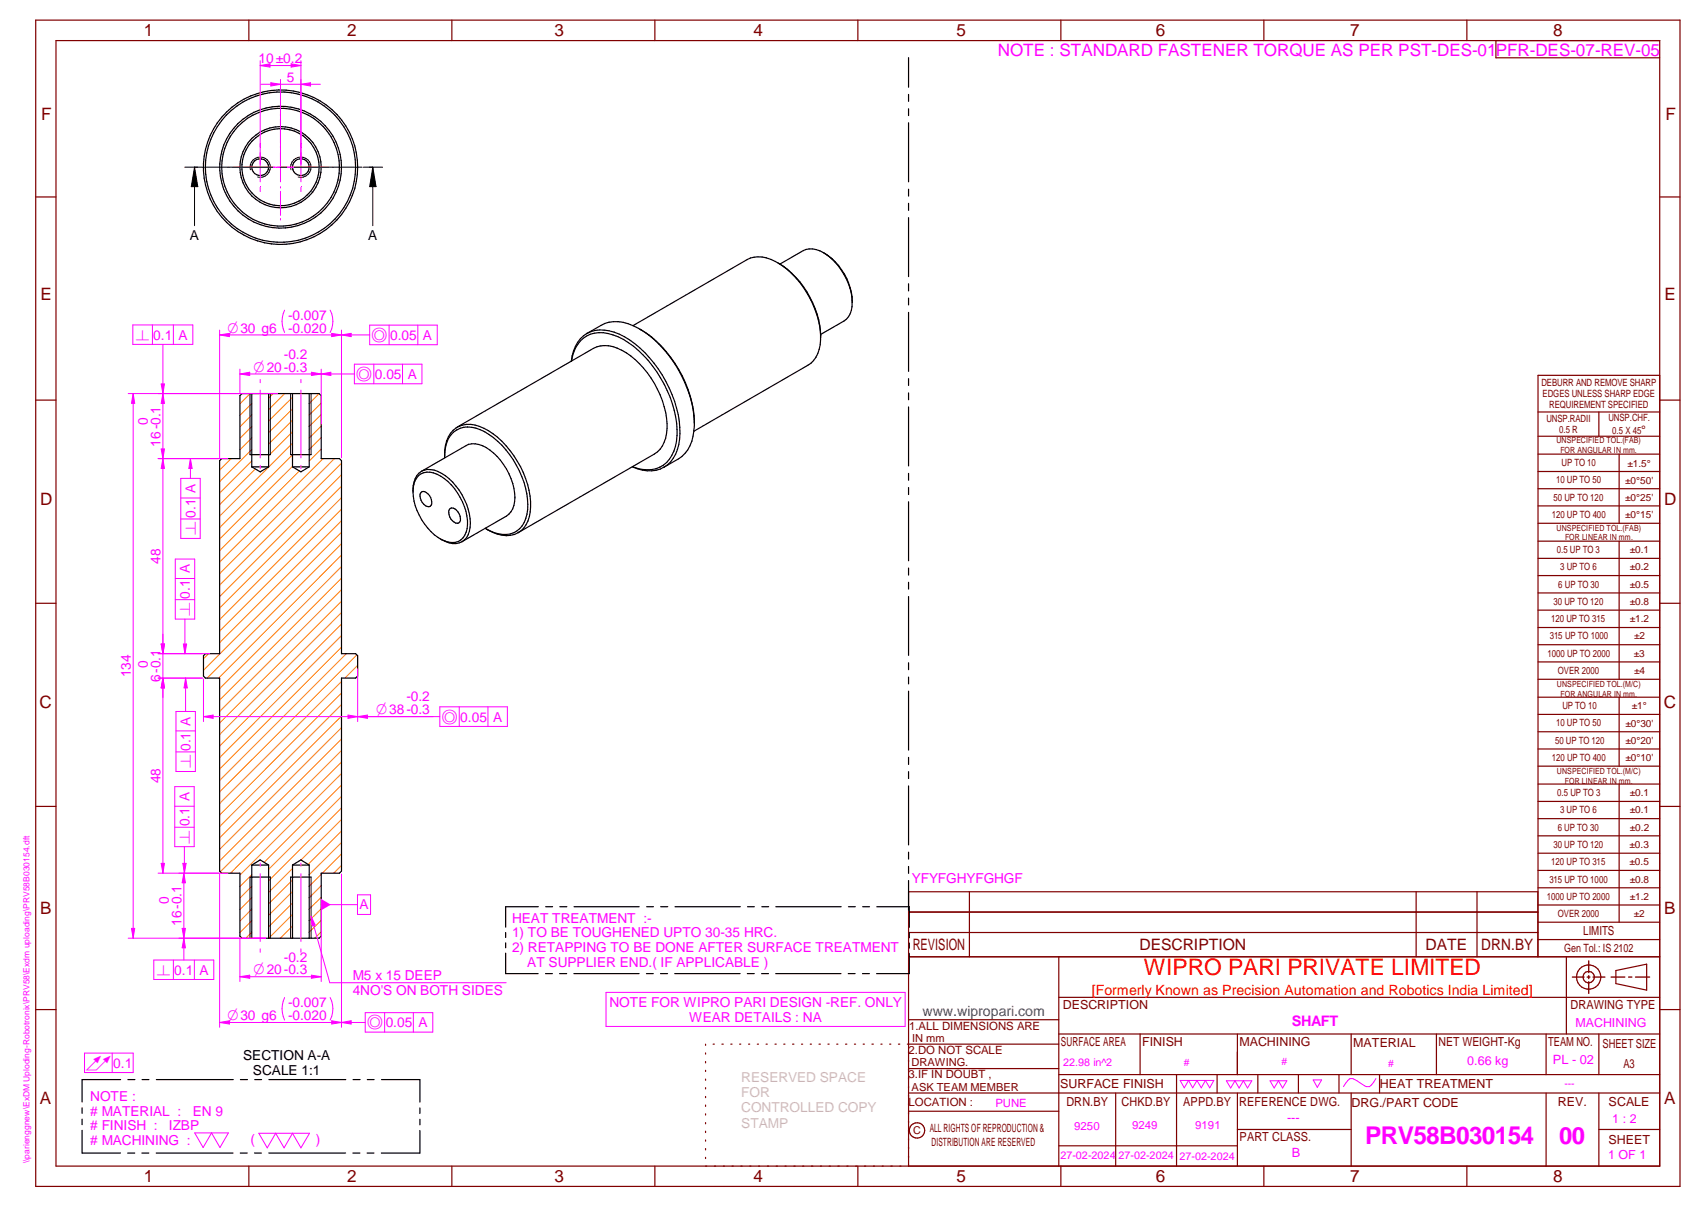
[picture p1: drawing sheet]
<svg xmlns="http://www.w3.org/2000/svg" width="420mm" height="297mm" viewBox="0 0 420 297" stroke-linecap="round" stroke-linejoin="round" font-family="sans-serif">
<g fill="none" stroke="#800000" stroke-width=".3">
<path d="M8.8 5h405v287h-405zM13.8 10h395v277h-395zM61.3 5v5M111.3 5v5M161.3 5v5M211.3 5v5M261.3 5v5M311.3 5v5M361.3 5v5M368.4 10v4.2h40.4M8.8 48.5h5M408.8 48.5h5"/>
<path d="M8.8 98.5h5M408.8 92.4h-30v143.1M408.8 98.5h5M378.8 101.4h30M378.8 107.4h30M378.8 111.8h30M378.8 116h30M393.8 101.4v6M398.8 111.8v17M378.8 120.3h30M378.8 124.5h30M378.8 128.8h30"/>
<path d="M378.8 133.2h30M378.8 137.4h30M398.8 133.2v34M8.8 148.5h5M378.8 141.6h30M378.8 145.9h30M378.8 150.2h30M378.8 154.4h30M378.8 158.7h30M408.8 148.5h5M378.8 162.9h30M378.8 167.2h30"/>
<path d="M378.8 171.6h30M378.8 175.8h30M398.8 171.6v17M8.8 198.5h5M378.8 180.1h30M378.8 184.3h30M378.8 188.6h30M378.8 193h30M378.8 197.2h30M398.8 193v33.9M408.8 198.5h5M238.7 219.5v16"/>
<path d="M348.8 219.5v16M363.8 219.5v16M378.8 201.5h30M378.8 205.7h30M378.8 210h30M378.8 214.2h30M378.8 218.5h30M223.8 235.5h185M223.8 229.5h154.9M223.8 224.5h154.9M260.8 235.5v51.5M378.7 235.5v-16h-154.9v67.5"/>
<path d="M378.8 222.7h30M378.8 226.9h30M378.8 231.2h30M385.8 235.5v19M398 238.8l7.5-1.5v6.4l-7.5-1.6zM8.8 248.5h5M173.8 257v.3M173.8 259.1v.3M175.6 257h.3M177.8 257h.3M180 257h.3M182.1 257h.3"/>
<path d="M184.4 257h.2M186.5 257h.3M188.7 257h.3M190.9 257h.3M193 257h.3M195.2 257h.3M197.4 257h.3M199.5 257h.3M201.7 257h.3M203.9 257h.3M206.1 257h.3M208.2 257h.4"/>
<path d="M210.4 257h.3M212.6 257h.3M214.7 257h.4M216.9 257h.3M219.1 257h.3M221.3 257h.3M223.8 251h37M260.8 257h-37.3M260.8 245.4h148M260.8 254.5h148M280.8 254.5v10M304.7 254.5v10"/>
<path d="M332.8 254.5v10M353.8 254.5v10M380.8 254.5v10M393.8 254.5v10M408.8 248.5h5M173.8 261.2v.4M173.8 263.4v.3M173.8 265.6v.3M173.8 267.7v.3M173.8 269.8v.3M173.8 271.9v.4M173.8 274.1v.3"/>
<path d="M173.8 276.3v.3M173.8 278.4v.3M223.8 263h37M223.8 273.5h37M260.8 264.5h148M274.8 269v18M289.8 264.5v22.5M299.8 264.5v4.5M304.7 269v18M304.7 278h28.1M309.8 264.5v4.5M319.8 264.5v4.5"/>
<path d="M329.8 264.5v4.5M332.8 269v18M339.8 264.5v4.5M380.8 269v18M393.8 269v18M393.8 278h15M408.8 269h-185M61.3 287v5M111.3 287v5M161.3 287v5M173.8 280.5v.3M173.8 282.7v.3"/>
<path d="M173.8 284.8v.3M211.3 287v5M260.8 282h43.9M261.3 287v5M311.3 287v5M361.3 287v5"/>
<circle cx="391.3" cy="240.5" r="2.99"/>
<circle cx="391.3" cy="240.5" r="1.4"/>
<circle cx="225.9" cy="278.2" r="1.89"/>
</g>
<path d="M391.3 236.5v2.9M387.3 240.5h2.8M390.9 240.5h.7M391.3 240.1v.7M391.3 241.6v2.9M392.3 240.5h3M396.8 240.5h3.4M401.1 240.5h.8M402.8 240.5h3.5" fill="none" stroke="#800000" stroke-width=".34"/>
<path d="M64.1 37.5v7.2M60.5 41.1h7.2M149.3 244.2h73.6v8.4h-73.6zM290.6 265.9h8.3l-1 1.8-1-1.8-1 1.8-1.1-1.8-1.1 1.8-1-1.8-1 1.8zM302 266h6.3l-1.1 1.8-1-1.8-1 1.8-1-1.8-1.1 1.8zM312.8 266h4.1l-1 1.8-1-1.8-1.1 1.8zM323.4 265.8h2.1l-1.1 1.8zM338.9 265.4l-1.1 1.6a1.22 1.22 0 0 1-1.7 .2l-1.9-1.2a1.6 1.6 0 0 0-2.8 .6l-.5 .8" fill="none" stroke="#f0f" stroke-width=".25"/>
<g fill="none" stroke="#000" stroke-width=".3">
<path d="M223.8 14.2v7.3M223.8 23.2v1.7M223.8 26.8v1.6M223.8 30.2v14.5M223.8 46.6v1.7M223.8 50v1.8M223.8 53.6v14.5M223.8 69.8v1.8M223.8 73.4v1.7M223.8 76.9v14.5M223.8 93.2v1.7M223.8 96.7v1.7"/>
<path d="M223.8 100.2v14.5M223.8 116.5v1.7M223.8 120v1.7M223.8 123.5v14.5M223.8 139.8v1.7M223.8 143.3v1.7M223.8 146.8v14.5M223.8 163.1v1.7M223.8 166.6v1.7M223.8 170.1v14.5M223.8 186.4v1.7M223.8 189.9v1.7"/>
<path d="M223.8 193.4v14.5M223.8 209.7v1.7M223.8 213.2v1.7M223.8 216.7v7.2"/>
<circle cx="64.1" cy="41.1" r="2.07"/>
<circle cx="69.1" cy="41.1" r="18.5"/>
<circle cx="69.1" cy="41.1" r="14.5"/>
<circle cx="69.1" cy="41.1" r="19"/>
<circle cx="69.1" cy="41.2" r="15"/>
<circle cx="69.1" cy="41.1" r="10"/>
<circle cx="69.1" cy="41.1" r="9.5"/>
<circle cx="74.1" cy="41.1" r="2.06"/>
</g>
<path d="M61.7 41.8a2.5 2.5 0 0 1 2.2-3.2 2.5 2.5 0 0 1 2.7 2.8 2.5 2.5 0 0 1-3.2 2.2M71.7 41.8a2.5 2.5 0 0 1 2.2-3.2 2.5 2.5 0 0 1 2.7 2.8 2.5 2.5 0 0 1-3.2 2.2" fill="none" stroke="#000" stroke-width=".25"/>
<path d="M69.1 41.1h.8" fill="none" stroke="#f0f" stroke-width=".25"/>
<path d="M64.1 35.3v.9" fill="none" stroke="#f0f" stroke-width=".25"/>
<path d="M58.3 41.1h.8" fill="none" stroke="#f0f" stroke-width=".25"/>
<path d="M74.1 37.5v7.2M64.1 46.1v.8M64.1 47.1v.1M70.5 41.1h7.2" fill="none" stroke="#f0f" stroke-width=".25"/>
<path d="M79.1 41.1h.8" fill="none" stroke="#f0f" stroke-width=".25"/>
<path d="M74.1 35.3v.9" fill="none" stroke="#f0f" stroke-width=".25"/>
<path d="M68.3 41.1h.8" fill="none" stroke="#f0f" stroke-width=".25"/>
<g fill="none" stroke="#f0f" stroke-width=".25">
<path d="M69.1 28.2v.3M69.1 29.3v5.9M69.1 36v.4M69.1 37.5v7.2M56.1 41.1h.4M57.3 41.1h5.9M64 41.1h.3M65.5 41.1h7.2M69.1 45.9v.4M69.1 47.1v5.9M69.1 53.8v.3M73.9 41.1h.3"/>
<path d="M74.1 46.1v.8M74.1 47.1v.1M75 41.1h5.9M81.7 41.1h.4M31.6 96.9h36.8M64.1 93.4v.8M64.1 96v16.7M74.1 93.4v.8M74.1 96v16.7M64.1 114.5v.9M74.1 114.5v.9M64.1 212.4v.8"/>
<path d="M64.1 215v16.7M74.1 212.4v.8M74.1 215v16.7M31.6 230.9h33.8M32.4 228.5h.8l-.4 2.4zM64.1 233.5v.9M74.1 233.5v.9M48 278.8h8.2l-2 3.6-2.1-3.6-2.1 3.6zM63.7 278.9h12.5l-2.1 3.6-2.1-3.6-2 3.6-2.1-3.6-2.1 3.6z"/>
</g>
<g fill="none" stroke="#000" stroke-width=".25">
<path d="M45.5 41.1h4.8M47.9 41.1v14.4M47.9 41.1l.8 4.8h-1.6zM50.5 41.1h16.7M69 41.1h1.7M72.5 41.1h16.6M89.4 41.1h4.8M91.8 41.1v14.4M91.8 41.1l.8 4.8h-1.6zM61.6 96.9v15M66.6 96.9v15M71.6 96.9v15"/>
<path d="M76.6 96.9v15M61.6 215.9v15M66.6 215.9v15M71.6 215.9v15M76.6 215.9v15"/>
</g>
<path d="M47.9 41.1l.8 4.8h-1.6zM91.8 41.1l.8 4.8h-1.6z" fill="#000"/>
<g fill="none" stroke="#ff8000" stroke-width=".25">
<path d="M61.6 96.9l-2.5 2.5M62 99.3l-2.9 2.9M67.3 96.9l-1.1 1.1M70.1 96.9l-3.9 3.9M72 97.8l-5.8 5.8M78.6 96.9l-2.5 2.4M79.1 99.2l-3 3M56.9 112.9l-2.8 2.8M62 102.1l-2.9 3M62 104.9l-2.9 3M62 107.8l-2.9 2.9M62 110.6l-7.9 7.9"/>
<path d="M62 113.5l-7.9 7.9M62.9 115.4l-8.8 8.8M72 114.8l-17.9 17.9M72 100.6l-5.8 5.9M72 103.4l-5.8 5.9M72 106.3l-5.8 5.8M72 109.1l-17.9 17.9M72 111.9l-17.9 17.9M73.7 115.9l-19.6 19.6M79.1 107.7l-3 2.9M79.1 110.5l-3 3M79.1 102l-3 2.9"/>
<path d="M79.1 104.9l-3 2.9M79.6 112.9l-25.5 25.4M82.4 112.9l-28.3 28.3M84.1 114l-30 30M84.1 116.8l-30 30M84.1 119.7l-30 29.9M84.1 133.8l-33.1 33.1M84.1 122.5l-30 30M84.1 125.3l-30 30M84.1 128.1l-30 30.1M84.1 131l-34 34M84.1 136.6l-30.3 30.3"/>
<path d="M84.1 139.4l-30 30.1M84.1 142.3l-30 30M84.1 145.1l-30 30M84.1 148l-30 29.9M84.1 150.7l-30 30.1M84.1 153.6l-30 30M84.1 156.4l-30 30M84.1 159.3l-30 30M51.3 160.9l-1.2 1.2M84.1 167.7l-30 30M84.1 170.6l-30 30M84.1 173.4l-30 30"/>
<path d="M84.1 176.2l-30 30M84.1 179.1l-30 29.9M85.3 160.9l-31.2 31.2M87.9 161.2l-33.8 33.7M88.1 163.7l-3.1 3.2M84.1 184.7l-29.8 29.8M84.1 187.5l-27.3 27.4M84.1 181.9l-30 30M84.1 190.4l-25 24.9M84.1 193.2l-19 19M84.1 196l-17.9 18M84.1 198.8l-17.9 18"/>
<path d="M62 215.3l-2.9 2.9M62 218.1l-2.9 2.9M72 213.7l-5.8 5.9M72 216.6l-5.8 5.8M72 219.4l-5.8 5.9M79.1 218l-3 2.9M79.1 215.2l-3 2.9M84.1 213l-1.9 1.9M84.1 201.7l-10 10M84.1 210.1l-4.7 4.8M84.1 204.5l-8.2 8.2M84.1 207.3l-8 8"/>
<path d="M62 220.9l-2.9 3M62 223.7l-2.9 3M62 226.6l-2.9 2.9M62 229.4l-1.4 1.5M72 225l-5.8 5.9M72 222.2l-5.8 5.9M72 227.9l-3 3M72 230.7l-.1 .2M79.1 220.8l-3 2.9M79.1 223.6l-3 3M79.1 226.5l-3 2.9M79.1 229.3l-1.6 1.6"/>
</g>
<g fill="none" stroke="#000" stroke-width=".3">
<path d="M59.1 97.4l.5-.5h19l.5 .5v15.5h4.5l.5 .5v47.5h3.5l.5 .5v5l-.5 .5h-3.5v47.5l-.5 .5h-4.5v15.5l-.5 .5h-19l-.5-.5v-15.5h-4.5l-.5-.5v-47.5h-3.5l-.5-.5v-5l.5-.5h3.5v-47.5l.5-.5h4.5zM62 96.9v18M66.2 96.9v18M72 96.9v18M76.1 96.9v18M61.6 111.9h5M62 114.9h4.2M66.2 114.9l-2.1 1.2-2.1-1.2M71.6 111.9h5M72 114.9h4.1M72 114.9l2.1 1.2 2-1.2M61.6 215.9h5"/>
<path d="M62 212.9v18M62 212.9h4.2M62 212.9l2.1-1.3 2.1 1.3M66.2 212.9v18M71.6 215.9h5M72 212.9h4.1M72 212.9v18M72 212.9l2.1-1.3 2 1.3M76.1 212.9v18M124.5 229.5v1.2M124.5 232v1.3M124.5 234.6v5h8"/>
<path d="M132.6 223.1h-8.1v5.1M134.4 239.6h1.6M134.4 223.1h1.7M137.8 239.6h1.8M137.9 223.1h1.7M141.3 239.6h16.1M141.4 223.1h16M159.2 239.6h1.7M159.2 223.1h1.7M162.7 239.6h1.7M162.7 223.1h1.8M166.2 239.6h16.1"/>
<path d="M166.2 223.1h16.1M184.1 239.6h1.6M184.1 223.1h1.7M187.6 239.6h1.7M187.6 223.1h1.7M191 239.6h16.1M191.1 223.1h16.1M208.9 239.6h1.7M208.9 223.1h1.7M212.4 239.6h1.7M212.5 223.1h1.7M215.9 223.1h8v5.1"/>
<path d="M223.9 234.6v5h-8M223.9 229.5v1.3M223.9 232.1v1.2M20.2 278.2v5.6h9.5M20.2 272.6v1.4M20.2 275.4v1.4M29.7 265.7h-9.5v5.5M31.5 265.7h1.7M35 265.7h1.7M38.5 265.7h18.9M59.2 265.7h1.7M62.7 265.7h1.7"/>
<path d="M66.2 265.7h19M86.9 265.7h1.8M90.5 265.7h1.6M94 265.7h9.4v5.5M103.4 278.2v5.6h-9.5M103.4 272.7v1.3M103.4 275.5v1.3M31.4 283.8h1.8M35 283.8h1.6M38.5 283.8h18.9M59.2 283.8h1.7M62.7 283.8h1.7"/>
<path d="M66.2 283.8h18.9M86.9 283.8h1.7M90.4 283.8h1.7"/>
</g>
<path d="M32.4 228.5h.8l-.4 2.4z" fill="#f0f"/>
<path d="M32.8 96.9l.4 2.4h-.8z" fill="none" stroke="#f0f" stroke-width=".25"/>
<path d="M32.8 96.9l.4 2.4h-.8z" fill="#f0f"/>
<path d="M32.8 96.9v134M44.1 214.9h12M44.1 230.9h21.3M44.9 228.5h.8l-.4 2.4z" fill="none" stroke="#f0f" stroke-width=".25"/>
<path d="M44.9 228.5h.8l-.4 2.4z" fill="#f0f"/>
<path d="M45.3 214.9l.4 2.4h-.8z" fill="none" stroke="#f0f" stroke-width=".25"/>
<path d="M45.3 214.9l.4 2.4h-.8z" fill="#f0f"/>
<path d="M38.9 166.9h11M38.9 214.9h15M39.7 212.5h.8l-.4 2.4zM45.3 214.9v16" fill="none" stroke="#f0f" stroke-width=".25"/>
<path d="M39.7 212.5h.8l-.4 2.4z" fill="#f0f"/>
<path d="M40.1 166.9l.4 2.4h-.8z" fill="none" stroke="#f0f" stroke-width=".25"/>
<path d="M40.1 166.9l.4 2.4h-.8z" fill="#f0f"/>
<path d="M38.9 160.9h12.7M38.9 166.9h11M40.1 166.9v48M40.1 166.9l.4 2.4h-.8z" fill="none" stroke="#f0f" stroke-width=".25"/>
<path d="M40.1 166.9l.4 2.4h-.8z" fill="#f0f"/>
<path d="M39.7 158.5h.8l-.4 2.4z" fill="none" stroke="#f0f" stroke-width=".25"/>
<path d="M39.7 158.5h.8l-.4 2.4z" fill="#f0f"/>
<path d="M38.9 112.9h17.2M39.7 158.5h.8l-.4 2.4zM40.1 156.1v15.6M38.9 160.9h11" fill="none" stroke="#f0f" stroke-width=".25"/>
<path d="M39.7 158.5h.8l-.4 2.4z" fill="#f0f"/>
<path d="M40.1 112.9l.4 2.4h-.8z" fill="none" stroke="#f0f" stroke-width=".25"/>
<path d="M40.1 112.9l.4 2.4h-.8z" fill="#f0f"/>
<path d="M38.9 96.9h26.5M38.9 112.9h15M39.7 110.5h.8l-.4 2.4zM40.1 112.9v48" fill="none" stroke="#f0f" stroke-width=".25"/>
<path d="M39.7 110.5h.8l-.4 2.4z" fill="#f0f"/>
<path d="M40.1 96.9l.4 2.4h-.8z" fill="none" stroke="#f0f" stroke-width=".25"/>
<path d="M40.1 96.9l.4 2.4h-.8z" fill="#f0f"/>
<path d="M40.1 96.9v16M50.1 167.1v10.5M50.1 176.4l2.4-.4v.8zM88.1 164.6v13" fill="none" stroke="#f0f" stroke-width=".25"/>
<path d="M50.1 176.4l2.4-.4v.8z" fill="#f0f"/>
<path d="M85.7 176l2.4 .4-2.4 .4z" fill="none" stroke="#f0f" stroke-width=".25"/>
<path d="M85.7 176l2.4 .4-2.4 .4z" fill="#f0f"/>
<path d="M50.1 176.4h56.6M59.1 231.1v10.5M79.1 223.4v18.2M59.1 240.4l2.4-.4v.7z" fill="none" stroke="#f0f" stroke-width=".25"/>
<path d="M59.1 240.4l2.4-.4v.7z" fill="#f0f"/>
<path d="M76.7 240l2.4 .4-2.4 .3z" fill="none" stroke="#f0f" stroke-width=".25"/>
<path d="M76.7 240l2.4 .4-2.4 .3z" fill="#f0f"/>
<path d="M54.1 215.1v37.7M84.1 215.1v37.7M54.1 251.6l2.4-.4v.8zM59.1 240.4h20M70.1 245.5a6.4 6.4 0 0 0 0 5.5M81.3 245.5a6 6 0 0 1 0 5.5" fill="none" stroke="#f0f" stroke-width=".25"/>
<path d="M54.1 251.6l2.4-.4v.8z" fill="#f0f"/>
<path d="M81.7 251.2l2.4 .4-2.4 .4z" fill="none" stroke="#f0f" stroke-width=".25"/>
<path d="M81.7 251.2l2.4 .4-2.4 .4z" fill="#f0f"/>
<path d="M79.1 222.6h8.9M54.1 251.6h30" fill="none" stroke="#f0f" stroke-width=".25"/>
<path d="M79.1 221.2l2.4 1.4-2.4 1.4z" fill="#f0f"/>
<path d="M59.1 92l2.4-.4v.8zM59.1 90.8v5.8M79.1 90.8v13.6M88 220.2h3.3v4.8h-3.3z" fill="none" stroke="#f0f" stroke-width=".25"/>
<path d="M59.1 92l2.4-.4v.8z" fill="#f0f"/>
<path d="M76.7 91.6l2.4 .4-2.4 .4z" fill="none" stroke="#f0f" stroke-width=".25"/>
<path d="M76.7 91.6l2.4 .4-2.4 .4z" fill="#f0f"/>
<path d="M70.1 76.3a6.3 6.3 0 0 0 0 5.5M81.3 76.3a5.9 5.9 0 0 1 0 5.5M54.1 82.4l2.4-.4v.8zM54.1 81.2v31.4M59.1 92h20M84.1 81.2v31.4" fill="none" stroke="#f0f" stroke-width=".25"/>
<path d="M54.1 82.4l2.4-.4v.8z" fill="#f0f"/>
<path d="M81.7 82l2.4 .4-2.4 .4z" fill="none" stroke="#f0f" stroke-width=".25"/>
<path d="M81.7 82l2.4 .4-2.4 .4z" fill="#f0f"/>
<path d="M54.1 82.4h30M84.1 251.6h5.8" fill="none" stroke="#f0f" stroke-width=".25"/>
<path d="M84.1 251.6l2.4-.4v.8z" fill="#f0f"/>
<path d="M88.1 176.4h20.2M84.1 251.6l2.4-.4v.8zM89.9 249.2h16.7v4.8h-16.7zM94.7 249.2v4.8M101.8 249.2v4.8" fill="none" stroke="#f0f" stroke-width=".25"/>
<path d="M88.1 176.4l2.4-.4v.8z" fill="#f0f"/>
<path d="M79.1 92h8.2M88.1 176.4l2.4-.4v.8zM108.3 173.9h16.7v4.9h-16.7zM113.1 173.9v4.9M120.2 173.9v4.9" fill="none" stroke="#f0f" stroke-width=".25"/>
<path d="M79.1 92l2.4-.4v.8z" fill="#f0f"/>
<path d="M79.1 92l2.4-.4v.8zM84.1 82.4h6.9M87.3 89.6h16.6v4.8h-16.6zM92.1 89.6v4.8M99.1 89.6v4.8" fill="none" stroke="#f0f" stroke-width=".25"/>
<path d="M84.1 82.4l2.4-.4v.8z" fill="#f0f"/>
<path d="M84.1 82.4l2.4-.4v.8zM91 80h16.7v4.8h-16.7zM95.8 80v4.8M102.9 80v4.8M45.3 230.9v5.4M20.8 259.2h12v4.7h-12zM27.6 259.2v4.7" fill="none" stroke="#f0f" stroke-width=".25"/>
<g fill="none" stroke="#000" stroke-width=".3">
<path d="M191.5 64.6a22.4 22.4 0 0 1 10.6 18.4M202.8 62.2a14.6 14.6 0 0 1 7.1 12.2M202.8 62.2a5.1 5.1 0 0 0-5-.5l-5.7 3.3M202.8 62.2a15.7 15.7 0 0 1 7.1 12.2M209.9 74.4a4.9 4.9 0 0 1-2.1 4.6l-5.7 3.3M140.7 88.9a7.9 7.9 0 0 1 5.8-7.6 12.7 12.7 0 0 1 9.8 3.2 30.3 30.3 0 0 1 11.1 20.7 10.7 10.7 0 0 1-3 9.2l-.9 .6M140.7 88.9a7.6 7.6 0 0 1 5.7-6.9 12.6 12.6 0 0 1 9.6 3.2 29.4 29.4 0 0 1 10.7 20.5 9.8 9.8 0 0 1-3.3 8.8 7.8 7.8 0 0 1-7.6 .4M144.5 82.1l3.6-2a9.1 9.1 0 0 1 9.2 .7 29.4 29.4 0 0 1 13.7 23.8 9.4 9.4 0 0 1-3.9 8.3l-3.6 2.1M155.9 80.1l28.1-16.2a7.8 7.8 0 0 1 8.1 1.1 23.7 23.7 0 0 1 10 17.4 7.7 7.7 0 0 1-3.1 7.5l-28.1 16.2M157.6 81a28.8 28.8 0 0 1 13.4 23.2M103.1 117.1a4.4 4.4 0 0 1 5.4 .1 14.5 14.5 0 0 1 6.6 12.9 3.7 3.7 0 0 1-5.4 3.1 14.1 14.1 0 0 1-7.9-13.1 4.8 4.8 0 0 1 1.3-3zM103.8 116a5.5 5.5 0 0 1 5.9 1.1 15.5 15.5 0 0 1 6.1 12.7 4.5 4.5 0 0 1-2 3.5"/>
<path d="M103.8 116a5.3 5.3 0 0 0-2.1 5M103.8 116l11-6.3a5.3 5.3 0 0 1 5.9 1.1 15.3 15.3 0 0 1 6 12.6 4.7 4.7 0 0 1-2 3.6l-10.9 6.3M109.5 112.7a8.1 8.1 0 0 1 2.8-7.4 6.6 6.6 0 0 1 6.9 .1 23.2 23.2 0 0 1 11.5 18 8.7 8.7 0 0 1-2.4 7.2l-.7 .5M109.5 112v.4M109.5 111.3a5.9 5.9 0 0 1 5.6-6.2 12.7 12.7 0 0 1 8.5 4.5 22.5 22.5 0 0 1 6.4 15.8 6.1 6.1 0 0 1-4.3 6 8.5 8.5 0 0 1-6.2-1.4M112.6 105.1l33.6-19.4a7.1 7.1 0 0 1 6.9 .5 23 23 0 0 1 11.2 19.3 7.6 7.6 0 0 1-3.1 6.2l-33.6 19.4M155.7 114.9a8.7 8.7 0 0 0 7.8 .1M103.6 121.3a1.07 1.07 0 0 1 1.8 .2 2.67 2.67 0 0 1 .8 2.9 1.41 1.41 0 0 1-2.2-.7l-.3-.6a2.17 2.17 0 0 1-.1-1.8zM108.4 132.6a5.1 5.1 0 0 0 5.4 .7M110.7 125.3a1.07 1.07 0 0 1 1.8 .3 2.67 2.67 0 0 1 .7 2.8 1.07 1.07 0 0 1-1.7-.2 2.67 2.67 0 0 1-.8-2.9zM119.7 130.2a7.9 7.9 0 0 0 7.9 .9"/>
</g>
<path d="M45.3 230.9l.4 2.4h-.8z" fill="#f0f"/>
<path d="M45.5 152.4v8.5M37.9 236.3h14.8v4.7h-14.8zM42.7 236.3v4.7M45.3 230.9l.4 2.4h-.8zM47.9 236.3v4.7" fill="none" stroke="#f0f" stroke-width=".25"/>
<path d="M45.2 158.5h.8l-.5 2.4z" fill="#f0f"/>
<path d="M43.2 137.6h4.8v14.8h-4.8zM43.2 147.6h4.8M43.2 142.4h4.8M45.2 158.5h.8l-.5 2.4zM45.7 166.9v8.2" fill="none" stroke="#f0f" stroke-width=".25"/>
<path d="M45.7 166.9l.4 2.4h-.8z" fill="#f0f"/>
<path d="M43.3 179.9h4.8M43.3 175.1h4.8v14.8h-4.8zM45.7 166.9l.4 2.4h-.8zM43.3 185h4.8M45.4 208.4v6.5" fill="none" stroke="#f0f" stroke-width=".25"/>
<path d="M45 212.5h.8l-.4 2.4z" fill="#f0f"/>
<path d="M40.1 84.8v12.1M43 198.4h4.8M43 193.6h4.8v14.8h-4.8zM43 203.6h4.8M45 212.5h.8l-.4 2.4z" fill="none" stroke="#f0f" stroke-width=".25"/>
<path d="M39.7 94.5h.8l-.4 2.4z" fill="#f0f"/>
<path d="M32.7 80h14.8v4.8h-14.8zM37.5 80v4.8M42.7 80v4.8M39.7 94.5h.8l-.4 2.4zM46.9 112.9v4.8" fill="none" stroke="#f0f" stroke-width=".25"/>
<path d="M46.9 112.9l.4 2.4h-.8z" fill="#f0f"/>
<path d="M44.5 117.7h4.8v14.8h-4.8zM46.9 112.9l.4 2.4h-.8zM44.5 127.7h4.8M44.5 122.6h4.8M76.6 225.5l4.6 16.4" fill="none" stroke="#f0f" stroke-width=".25"/>
<path d="M76.6 225.5l1 2.2-.7 .2z" fill="#f0f"/>
<path d="M64.1 14.9v25.5M64.1 16.1l2.4-.4v.8zM74.1 14.9v25.5M76.6 225.5l1 2.2-.7 .2zM81.2 241.9h43.5" fill="none" stroke="#f0f" stroke-width=".25"/>
<path d="M64.1 16.1l2.4-.4v.8z" fill="#f0f"/>
<path d="M71.7 15.7l2.4 .4-2.4 .4z" fill="none" stroke="#f0f" stroke-width=".25"/>
<path d="M71.7 15.7l2.4 .4-2.4 .4z" fill="#f0f"/>
<path d="M64.1 16.1h10M69.1 19.6v20.8M74.1 19.6v20.8M66.7 20.4l2.4 .3-2.4 .5z" fill="none" stroke="#f0f" stroke-width=".25"/>
<path d="M66.7 20.4l2.4 .3-2.4 .5z" fill="#f0f"/>
<path d="M74.1 20.7l2.4-.3v.8z" fill="none" stroke="#f0f" stroke-width=".25"/>
<path d="M74.1 20.7l2.4-.3v.8z" fill="#f0f"/>
<path d="M64.3 20.7h14.6" fill="none" stroke="#f0f" stroke-width=".25"/>
<text font-size="6" fill="#f0f" x="336.2" y="281.6">PRV58B030154</text>
<text font-size="5.9" fill="#f0f" x="384" y="281.6">00</text>
<text font-size="5.6" fill="#f00" x="281.7" y="239.9">WIPRO PARI PRIVATE LIMITED</text>
<g font-size="4.2" fill="#800000">
<text x="35.4" y="9">1</text>
<text x="85.5" y="8.9">2</text>
<text x="136.6" y="9">3</text>
<text x="185.6" y="9">4</text>
<text x="235.6" y="9">5</text>
<text x="284.6" y="8.8">6</text>
<text x="332.6" y="9">7</text>
<text x="382.6" y="9">8</text>
<text x="10.1" y="29.6">F</text>
<text x="410.2" y="29.6">F</text>
<text x="9.9" y="73.9">E</text>
<text x="409.9" y="73.9">E</text>
<text x="9.9" y="124.2">D</text>
<text x="409.9" y="124.2">D</text>
<text x="9.7" y="174.3">C</text>
<text x="409.7" y="174.3">C</text>
<text x="9.9" y="225">B</text>
<text x="409.8" y="225">B</text>
<text x="9.8" y="271.7">A</text>
<text x="409.8" y="271.7">A</text>
<text x="35.4" y="291">1</text>
<text x="85.5" y="290.9">2</text>
<text x="136.6" y="291">3</text>
<text x="185.6" y="291">4</text>
<text x="235.6" y="291">5</text>
<text x="284.6" y="290.8">6</text>
<text x="332.6" y="291">7</text>
<text x="382.6" y="291">8</text>
</g>
<text font-size="4.2" fill="#f0f" x="245.7" y="13.8">NOTE : STANDARD FASTENER TORQUE AS PER PST-DES-01PFR-DES-07-REV-05</text>
<g font-size="3.9" fill="#800000">
<text x="224.8" y="233.8">REVISION</text>
<text x="280.7" y="233.8">DESCRIPTION</text>
<text x="351.1" y="233.8">DATE</text>
<text x="364.8" y="233.8">DRN.BY</text>
</g>
<g font-size="3.7" fill="#f0f">
<text x="33.5" y="83.6">n</text>
<text x="56" y="81.8">O30 g6</text>
<text x="91.5" y="83.6">a</text>
<text x="62.5" y="91.4">O20-0.3</text>
<text x="87.7" y="93.2">a</text>
<text x="48.1" y="131.8" transform="rotate(-90 48.1 131.8)">n</text>
<text x="46.8" y="151.6" transform="rotate(-90 46.8 151.6)">n</text>
<text x="92.7" y="175.8">O38-0.3</text>
<text x="108.8" y="177.6">a</text>
<text x="46.9" y="189.1" transform="rotate(-90 46.9 189.1)">n</text>
<text x="46.6" y="207.6" transform="rotate(-90 46.6 207.6)">n</text>
<text x="38.6" y="239.9">n</text>
<text x="62.5" y="239.8">O20-0.3</text>
<text x="56" y="251">O30 g6</text>
<text x="90.4" y="252.8">a</text>
<text x="21.1" y="262.8">_</text>
</g>
<text font-size="3.6" fill="#f0f" x="318.2" y="252.6">SHAFT</text>
<text font-size="3.5" fill="#f00" x="268.9" y="244.9">[Formerly Known as Precision Automation and Robotics India Limited]</text>
<text font-size="3.5" fill="#00f" x="227.2" y="250">www.wipropari.com</text>
<g font-size="3.4" fill="#f0f">
<text x="63.7" y="15.5">10±0.2</text>
<text x="70.6" y="20.2">5</text>
<text x="37.8" y="83.6">0.1 A</text>
<text x="70.9" y="78.7">-0.007</text>
<text x="70.9" y="81.8">-0.020</text>
<text x="96.1" y="83.6">0.05 A</text>
<text x="69.9" y="88.3">-0.2</text>
<text x="92.3" y="93.2">0.05 A</text>
<text x="36.4" y="104.6" transform="rotate(-90 36.4 104.6)">0</text>
<text x="39.5" y="109.9" transform="rotate(-90 39.5 109.9)">16-0.1</text>
<text x="48.1" y="127.5" transform="rotate(-90 48.1 127.5)">0.1 A</text>
<text x="39.5" y="138.8" transform="rotate(-90 39.5 138.8)">48</text>
<text x="46.8" y="147.3" transform="rotate(-90 46.8 147.3)">0.1 A</text>
<text x="32.2" y="166.7" transform="rotate(-90 32.2 166.7)">134</text>
<text x="36.4" y="164.5" transform="rotate(-90 36.4 164.5)">0</text>
<text x="39.5" y="167.9" transform="rotate(-90 39.5 167.9)">6</text>
<text x="39.5" y="165.6" transform="rotate(-90 39.5 165.6)">-0.1</text>
<text x="100.1" y="172.6">-0.2</text>
<text x="113.4" y="177.6">0.05 A</text>
<text x="46.9" y="184.8" transform="rotate(-90 46.9 184.8)">0.1 A</text>
<text x="39.5" y="192.7" transform="rotate(-90 39.5 192.7)">48</text>
<text x="46.6" y="203.3" transform="rotate(-90 46.6 203.3)">0.1 A</text>
<text x="224.6" y="217.4">YFYFGHYFGHGF</text>
<text x="41.6" y="222.5" transform="rotate(-90 41.6 222.5)">0</text>
<text x="44.7" y="227.9" transform="rotate(-90 44.7 227.9)">16-0.1</text>
<text x="88.5" y="223.8">A</text>
<text x="126.1" y="227.1">HEAT TREATMENT :-</text>
<text x="126.1" y="230.7">1) TO BE TOUGHENED UPTO 30-35 HRC.</text>
<text x="42.9" y="239.9">0.1 A</text>
<text x="69.9" y="236.6">-0.2</text>
<text x="126.1" y="234.3">2) RETAPPING TO BE DONE AFTER SURFACE TREATMENT</text>
<text x="129.9" y="237.9">AT SUPPLIER END.( IF APPLICABLE )</text>
<text x="86.9" y="241.3">M5 x 15 DEEP</text>
<text x="86.9" y="244.9">4NO'S ON BOTH SIDES</text>
<text x="70.9" y="247.9">-0.007</text>
<text x="70.9" y="251">-0.020</text>
<text x="150.1" y="247.8">NOTE FOR WIPRO PARI DESIGN -REF. ONLY</text>
<text x="169.7" y="251.4">WEAR DETAILS : NA</text>
<text x="95" y="252.8">0.05 A</text>
<text x="27.9" y="262.8">0.1</text>
<text x="22.2" y="270.9">NOTE :</text>
<text x="22.2" y="274.5"># MATERIAL :</text>
<text x="47.5" y="274.5">EN 9</text>
<text x="22.2" y="278.1"># FINISH :</text>
<text x="22.2" y="281.7"># MACHINING :</text>
<text x="41.6" y="278.1">IZBP</text>
<text x="61.7" y="281.6">(</text>
<text x="77.8" y="281.6">)</text>
</g>
<g font-size="3.4">
<text x="46.8" y="59.1">A</text>
<text x="90.7" y="59.1">A</text>
<text x="59.9" y="260.9">SECTION A-A</text>
<text x="62.3" y="264.5">SCALE 1:1</text>
</g>
<g font-size="3.4" fill="#c0c0c0">
<text x="182.6" y="266.2">RESERVED SPACE</text>
<text x="182.6" y="270">FOR</text>
<text x="182.6" y="273.7">CONTROLLED COPY</text>
<text x="182.6" y="277.5">STAMP</text>
</g>
<g font-size="3.1" fill="#800000">
<text x="389.9" y="230.2">LIMITS</text>
<text x="261.7" y="248.3">DESCRIPTION</text>
<text x="386.8" y="248.4">DRAWING TYPE</text>
<text x="261.3" y="257.5">SURFACE AREA</text>
<text x="281.3" y="257.5">FINISH</text>
<text x="305.3" y="257.5">MACHINING</text>
<text x="333.3" y="257.6">MATERIAL</text>
<text x="354.3" y="257.4">NET WEIGHT-Kg</text>
<text x="381.3" y="257.4">TEAM NO.</text>
<text x="394.7" y="257.9">SHEET SIZE</text>
<text x="399.8" y="262.8">A3</text>
<text x="261.1" y="267.7">SURFACE FINISH</text>
<text x="339.8" y="267.8">HEAT TREATMENT</text>
<text x="262.6" y="272.2">DRN.BY</text>
<text x="276.2" y="272.1">CHKD.BY</text>
<text x="291.4" y="272.2">APPD.BY</text>
<text x="305.2" y="272.1">REFERENCE DWG.</text>
<text x="332.9" y="272.4">DRG./PART CODE</text>
<text x="383.7" y="272.2">REV.</text>
<text x="396.2" y="272.3">SCALE</text>
<text x="305.3" y="280.8">PART CLASS.</text>
<text x="396.1" y="281.4">SHEET</text>
</g>
<g font-size="3.1" fill="#f0f">
<text x="388" y="252.8">MACHINING</text>
<text x="361.3" y="262.1">0.66 kg</text>
<text x="382.4" y="262">PL - 02</text>
<text x="317" y="276.2">---</text>
<text x="397.1" y="276.4">1 : 2</text>
<text x="318.1" y="284.7">B</text>
<text x="396.1" y="285.3">1 OF 1</text>
</g>
<text font-size="3" fill="#800000" x="404.2" y="106.8">°</text>
<g font-size="2.8" fill="#800000">
<text x="385.2" y="234.4">Gen Tol.: IS 2102</text>
<text x="223.9" y="253.4">1.ALL DIMENSIONS ARE</text>
<text x="223.8" y="259.3">2.DO NOT SCALE</text>
<text x="223.8" y="265.4">3.IF IN DOUBT ,</text>
<text x="223.8" y="272.2">LOCATION :</text>
<text x="229" y="278.7">ALL RIGHTS OF REPRODUCTION &amp;</text>
<text x="229.4" y="282.1">DISTRIBUTION ARE RESERVED</text>
</g>
<g font-size="2.8" fill="#f0f">
<text x="245.1" y="272.4">PUNE</text>
<text x="264.6" y="278">9250</text>
<text x="278.8" y="277.7">9249</text>
<text x="294.4" y="277.9">9191</text>
</g>
<g font-size="2.7" fill="#800000">
<text x="224.7" y="256.4">IN mm</text>
<text x="224.5" y="262.4">DRAWING.</text>
<text x="224.5" y="268.4">ASK TEAM MEMBER</text>
<text x="224.9" y="279.2">C</text>
</g>
<g font-size="2.7" fill="#f0f">
<text x="261.8" y="262.3">22.98 in^2</text>
<text x="261.1" y="285.2">27-02-2024</text>
<text x="275.5" y="285.2">27-02-2024</text>
<text x="290.5" y="285.4">27-02-2024</text>
</g>
<g font-size="2.5" fill="#800000">
<text x="379.6" y="95">DEBURR AND REMOVE SHARP</text>
<text x="379.9" y="97.7">EDGES UNLESS SHARP EDGE</text>
<text x="381.5" y="100.5">REQUIREMENT SPECIFIED</text>
<text x="380.9" y="103.8">UNSP.RADII</text>
<text x="384" y="106.6">0.5 R</text>
<text x="396.1" y="103.6">UNSP.CHF.</text>
<text x="397.1" y="106.8">0.5 X 45</text>
<text x="383.2" y="119">10 UP TO 50</text>
<text x="384.6" y="114.7">UP TO 10</text>
<text x="400.3" y="119">±0°50'</text>
<text x="400.8" y="114.8">±1.5°</text>
<text x="382.6" y="123.2">50 UP TO 120</text>
<text x="400.3" y="123.2">±0°25'</text>
<text x="382.2" y="127.4">120 UP TO 400</text>
<text x="400.3" y="127.4">±0°15'</text>
<text x="383.4" y="136.1">0.5 UP TO 3</text>
<text x="401.4" y="136.1">±0.1</text>
<text x="384.2" y="140.4">3 UP TO 6</text>
<text x="401.4" y="140.3">±0.2</text>
<text x="382.6" y="148.8">30 UP TO 120</text>
<text x="383.8" y="144.6">6 UP TO 30</text>
<text x="401.4" y="148.9">±0.8</text>
<text x="401.4" y="144.7">±0.5</text>
<text x="382" y="153.1">120 UP TO 315</text>
<text x="401.4" y="153.1">±1.2</text>
<text x="381.2" y="161.6">1000 UP TO 2000</text>
<text x="381.7" y="157.4">315 UP TO 1000</text>
<text x="402.4" y="161.6">±3</text>
<text x="402.5" y="157.4">±2</text>
<text x="383.7" y="165.9">OVER 2000</text>
<text x="402.5" y="165.9">±4</text>
<text x="383.2" y="178.8">10 UP TO 50</text>
<text x="384.8" y="174.5">UP TO 10</text>
<text x="400.3" y="178.8">±0°30'</text>
<text x="401.9" y="174.6">±1°</text>
<text x="383" y="183">50 UP TO 120</text>
<text x="400.3" y="183.1">±0°20'</text>
<text x="382.2" y="187.3">120 UP TO 400</text>
<text x="400.3" y="187.3">±0°10'</text>
<text x="383.5" y="195.9">0.5 UP TO 3</text>
<text x="401.4" y="196">±0.1</text>
<text x="384.2" y="200.1">3 UP TO 6</text>
<text x="401.4" y="200.2">±0.1</text>
<text x="382.6" y="208.7">30 UP TO 120</text>
<text x="383.7" y="204.4">6 UP TO 30</text>
<text x="401.4" y="208.7">±0.3</text>
<text x="401.4" y="204.4">±0.2</text>
<text x="382" y="213">120 UP TO 315</text>
<text x="401.4" y="212.9">±0.5</text>
<text x="381" y="221.4">1000 UP TO 2000</text>
<text x="381.6" y="217.2">315 UP TO 1000</text>
<text x="401.4" y="221.4">±1.2</text>
<text x="401.4" y="217.2">±0.8</text>
<text x="383.7" y="225.7">OVER 2000</text>
<text x="402.4" y="225.7">±2</text>
</g>
<g font-size="2.5" fill="#f0f">
<text x="291.6" y="262.3">#</text>
<text x="315.6" y="262.2">#</text>
<text x="341.9" y="262.6">#</text>
<text x="385.3" y="267.5">---</text>
</g>
<g font-size="2.1" fill="#800000">
<text x="383.3" y="109.1">UNSPECIFIED TOL.(FAB)</text>
<text x="384.3" y="111.4">FOR ANGULAR IN mm.</text>
<text x="383.4" y="130.6">UNSPECIFIED TOL.(FAB)</text>
<text x="385.4" y="133">FOR LINEAR IN mm.</text>
<text x="383.4" y="169">UNSPECIFIED TOL.(M/C)</text>
<text x="384.3" y="171.4">FOR ANGULAR IN mm.</text>
<text x="383.4" y="190.5">UNSPECIFIED TOL.(M/C)</text>
<text x="385.4" y="192.8">FOR LINEAR IN mm.</text>
</g>
<text font-size="2.1" fill="#f0f" x="7.2" y="286.3" transform="rotate(-90 7.2 286.3)">\\parienggnew\ExDM Uploding-Robotronix\PRV58\Exdm uploading\PRV58B030154.dft</text>
</svg>
